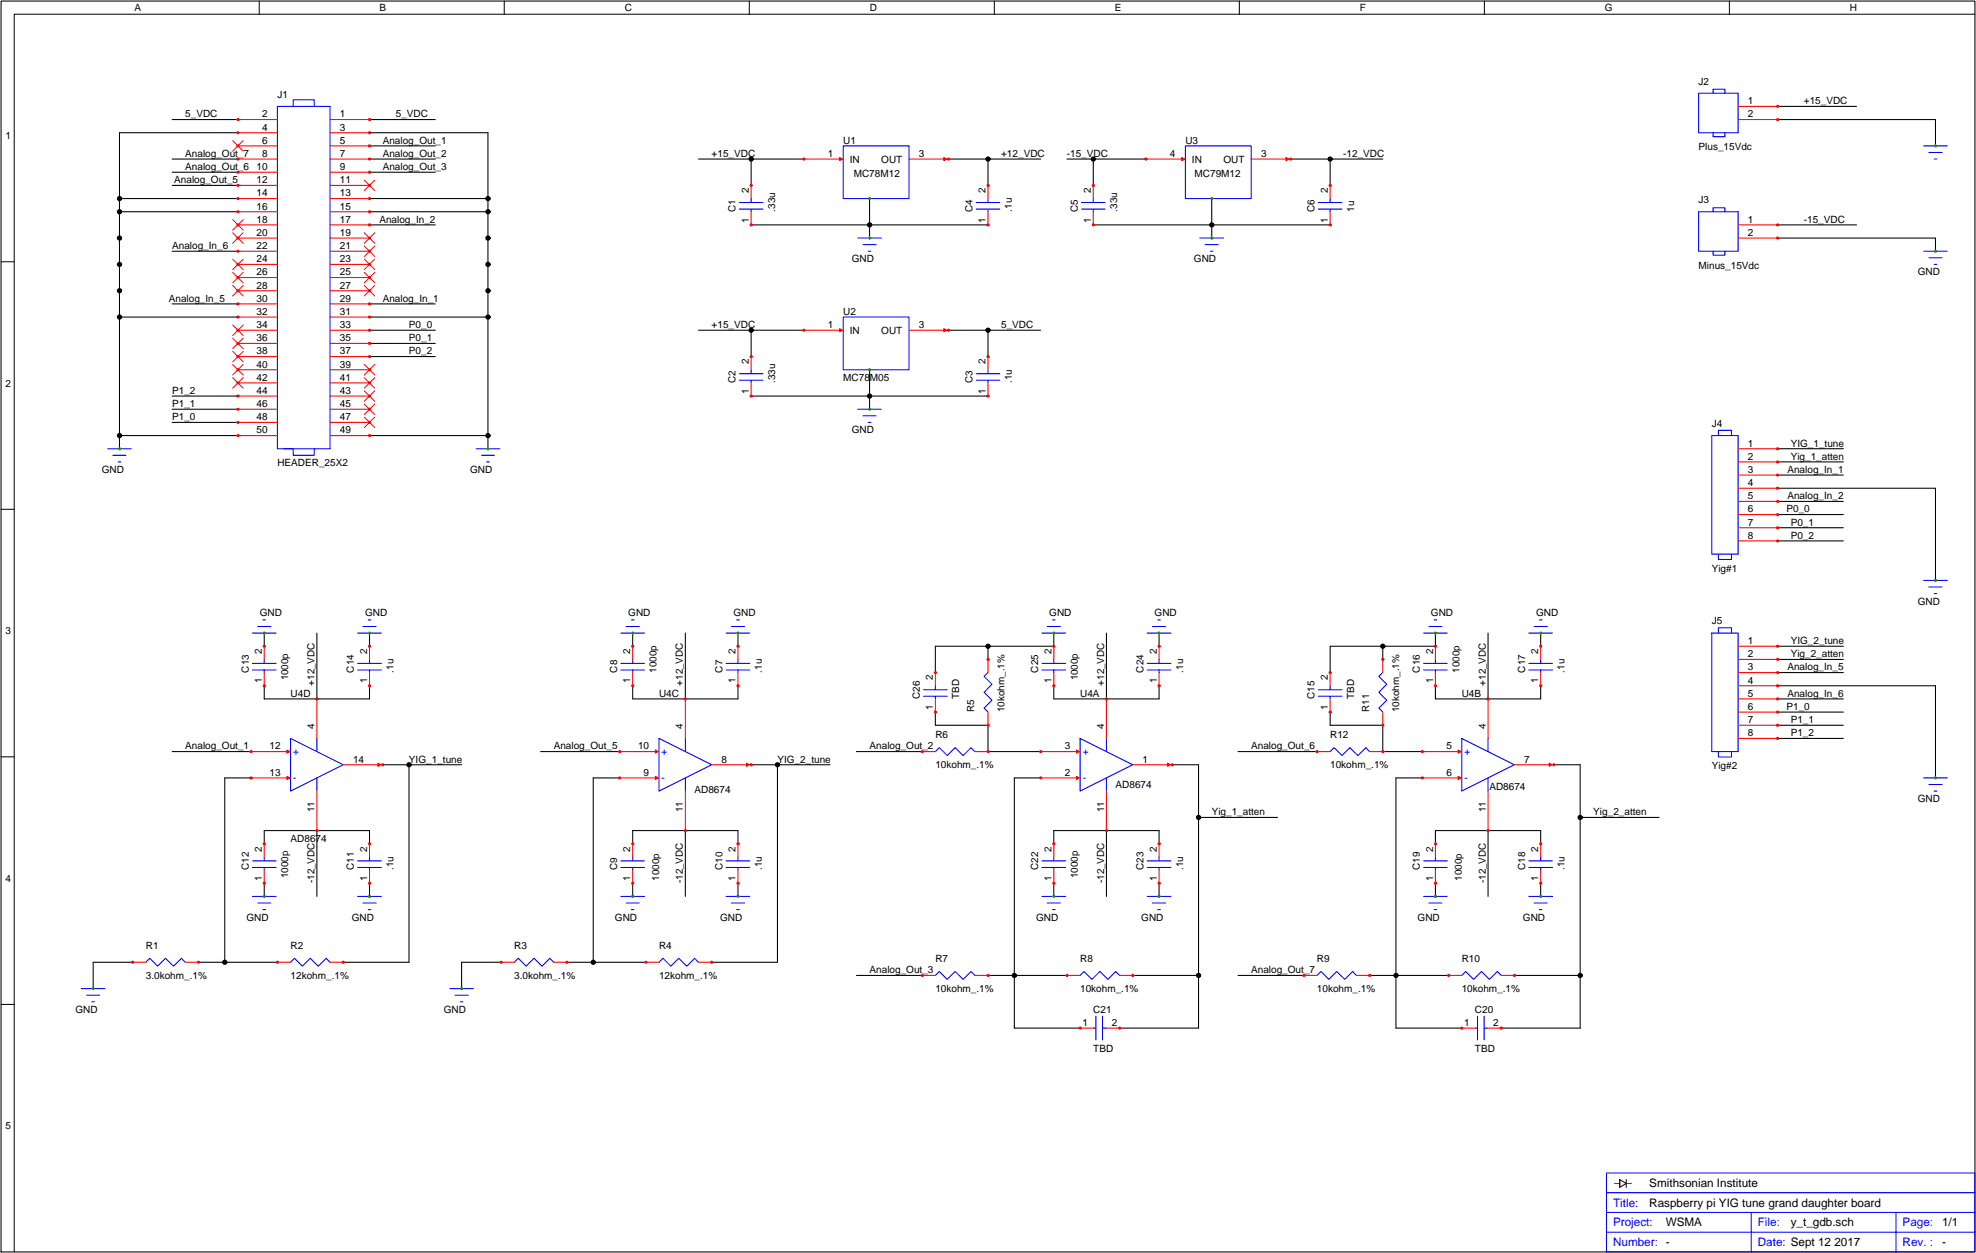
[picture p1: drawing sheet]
<svg xmlns="http://www.w3.org/2000/svg" width="381mm" height="242mm" viewBox="0 0 381 242" stroke-linecap="round" stroke-linejoin="round" font-family="sans-serif">
<g fill="none" stroke="#000" stroke-width=".19">
<path d="M50 .2v2.5M97.3 .2v2.5M144.6 .2v2.5M191.9 .2v2.5M239.2 .2v2.5M286.5 .2v2.5M333.8 .2v2.5M381.2 2.7h-378.5v238.8M.2 50.5h2.5M.2 98.2h2.5M.2 146h2.5M.2 193.8h2.5"/>
<path d="M312.6 227.5l1.3 .8-1.3 .8zM313.9 227.5v1.6"/>
</g>
<g fill="none" stroke="#000" stroke-width=".2">
<path d="M.2 .2h381v241.3h-381zM23.1 38.3h22.8M33.2 35.8h12.7M33.2 33.2h12.7M33.2 30.7h12.7M33.2 23.1h12.7M45.9 25.6h-22.8v61M71.3 25.6h22.9v61M71.3 38.3h22.9M71.3 33.2h12.7M71.3 30.7h12.7M71.3 28.1h12.7"/>
<path d="M71.3 23.1h12.7M134.8 30.7h20.3M145 30.7v5.1M167.8 38.3v7.6M183.1 30.7h17.8M190.7 30.7v5.1M205.9 30.7h15.3M211 30.7v5.1M233.9 38.3v7.6M249.1 30.7h17.8M256.7 30.7v5.1M343.1 23.1h30.5v5"/>
<path d="M343.1 20.5h15.2M23.1 40.8h22.8M33.2 58.6h12.7M33.2 48.5h12.7M71.3 58.6h12.7M71.3 43.4h12.7M71.3 40.8h22.9M145 43.4h45.7M211 43.4h45.7M343.1 45.9h30.5v2.6M343.1 43.4h15.2M23.1 61.2h22.8"/>
<path d="M33.2 78.9h12.7M33.2 76.4h12.7M71.3 68.8h12.7M71.3 66.2h12.7M71.3 63.7h12.7M71.3 61.2h22.9M134.8 63.7h20.3M145 76.4h45.7M145 63.7v5.1M167.8 71.3v7.6M183.1 63.7h17.8M190.7 63.7v5.1"/>
<path d="M23.1 84h22.8M33.2 81.5h12.7M71.3 84h22.9M343.1 94.2h30.5v17.8M343.1 99.3h12.7M343.1 96.7h12.7M343.1 91.6h12.7M343.1 89.1h12.7M343.1 86.6h12.7M343.1 104.3h12.7M343.1 101.8h12.7M51 132.3v2.5h20.3v-2.5"/>
<path d="M51 122.1v2.6M61.2 122.1v12.7M71.3 122.1v2.6M122.1 132.3v2.5h20.3v-2.5M122.1 122.1v2.6M132.3 122.1v12.7M142.4 122.1v2.6M180.5 137.4v2.5h10.2v5.1h10.2M190.7 124.7v2.5M203.4 132.3v2.5h20.3v-2.5M203.4 122.1v2.6h-22.9v5M213.6 122.1v12.7"/>
<path d="M223.7 122.1v2.6M256.7 137.4v2.5h10.2v5.1h7.6M266.9 124.7v2.5M277.1 132.3v2.5h20.3v-2.5M277.1 122.1v2.6h-20.4v5M287.2 122.1v12.7M297.4 122.1v2.6M343.1 132.3h30.5v17.8M343.1 139.9h12.7M343.1 137.4h12.7M343.1 134.8h12.7M343.1 129.7h12.7"/>
<path d="M343.1 127.2h12.7M343.1 124.7h12.7M33.2 145h15.3M48.5 150.1h-5.1v35.5M73.9 147.5h15.2M78.9 147.5v38.1h-12.7M104.3 145h15.3M119.6 150.1h-5.1v35.5M145 147.5h15.2M150.1 147.5v38.1h-12.7M165.3 145h12.7M200.9 150.1h-5.1v48.2h12.7"/>
<path d="M226.3 147.5h5v50.8h-15.2M231.3 157.7h15.3M239 145h15.2M274.5 150.1h-5.1v48.2h12.7M299.9 147.5h5.1v50.8h-15.2M305 157.7h15.2M343.1 142.4h12.7M51 162.8v-2.6h20.3v2.6M51 170.4v2.5M61.2 160.2v12.7M71.3 170.4v2.5M122.1 162.8v-2.6h20.3v2.6"/>
<path d="M122.1 170.4v2.5M132.3 160.2v12.7M142.4 170.4v2.5M203.4 162.8v-2.6h20.3v2.6M203.4 170.4v2.5M213.6 160.2v12.7M223.7 170.4v2.5M277.1 162.8v-2.6h20.3v2.6M277.1 170.4v2.5M287.2 160.2v12.7M297.4 170.4v2.5M25.6 185.6h-7.6v5.1"/>
<path d="M38.3 185.6h15.2M96.7 185.6h-7.6v5.1M109.4 185.6h15.3M165.3 188.2h12.7M190.7 188.2h15.2M218.6 188.2h12.7M239 188.2h12.7M264.4 188.2h15.2M292.3 188.2h12.7"/>
</g>
<g fill="none" stroke="#000" stroke-width=".51">
<circle cx="23.1" cy="38.3" r=".26"/>
<circle cx="94.2" cy="38.3" r=".26"/>
<circle cx="145" cy="30.7" r=".26"/>
<circle cx="190.7" cy="30.7" r=".26"/>
<circle cx="211" cy="30.7" r=".26"/>
<circle cx="256.7" cy="30.7" r=".26"/>
<circle cx="23.1" cy="40.8" r=".26"/>
<circle cx="23.1" cy="51" r=".26"/>
<circle cx="23.1" cy="56.1" r=".26"/>
<circle cx="23.1" cy="45.9" r=".26"/>
<circle cx="94.2" cy="40.8" r=".26"/>
<circle cx="94.2" cy="45.9" r=".26"/>
<circle cx="94.2" cy="56.1" r=".26"/>
<circle cx="94.2" cy="51" r=".26"/>
<circle cx="167.8" cy="43.4" r=".26"/>
<circle cx="233.9" cy="43.4" r=".26"/>
<circle cx="23.1" cy="61.2" r=".26"/>
<circle cx="94.2" cy="61.2" r=".26"/>
<circle cx="145" cy="63.7" r=".26"/>
<circle cx="167.8" cy="76.4" r=".26"/>
<circle cx="190.7" cy="63.7" r=".26"/>
<circle cx="23.1" cy="84" r=".26"/>
<circle cx="94.2" cy="84" r=".26"/>
<circle cx="190.7" cy="124.7" r=".26"/>
<circle cx="266.9" cy="124.7" r=".26"/>
<circle cx="78.9" cy="147.5" r=".26"/>
<circle cx="150.1" cy="147.5" r=".26"/>
<circle cx="231.3" cy="157.7" r=".26"/>
<circle cx="305" cy="157.7" r=".26"/>
<circle cx="43.4" cy="185.6" r=".26"/>
<circle cx="114.5" cy="185.6" r=".26"/>
<circle cx="195.8" cy="188.2" r=".26"/>
<circle cx="231.3" cy="188.2" r=".26"/>
<circle cx="269.4" cy="188.2" r=".26"/>
<circle cx="305" cy="188.2" r=".26"/>
</g>
<g fill="none" stroke="#00f" stroke-width=".2">
<path d="M327.9 18h7.6v7.6h-7.6zM330.7 18v-.8h2.2v.8M53.5 20.5h10.2v66.1h-10.2zM56.6 20.5v-1.2h4.1v1.2M142.7 39.1h4.6M145 38.3v.8M162.8 28.1h12.7v10.2h-12.7zM188.4 39.1h4.6M190.7 38.3v.8M208.7 39.1h4.6M211 38.3v.8M228.8 28.1h12.7v10.2h-12.7z"/>
<path d="M254.5 39.1h4.5M256.7 38.3v.8M330.7 25.6v.8h2.2v-.8M371.3 28.1h4.6M372.3 29.4h2.6M373.3 30.7h.5M142.7 40.3h4.6M145 40.3v.5M165.6 45.9h4.5M166.6 47.2h2.5M167.6 48.5h.5M188.4 40.3h4.6"/>
<path d="M190.7 40.3v.5M208.7 40.3h4.6M211 40.3v.5M231.6 45.9h4.6M232.6 47.2h2.6M233.6 48.5h.5M254.5 40.3h4.5M256.7 40.3v.5M327.9 40.8h7.6v7.7h-7.6zM330.7 48.5v.7h2.2v-.7M330.7 40.8v-.7h2.2v.7M371.3 48.5h4.6"/>
<path d="M372.3 49.7h2.6M373.3 51h.5M142.7 73.4h4.6M142.7 72.1h4.6M145 71.3v.8M145 73.4v.5M162.8 61.2h12.7v10.1h-12.7zM165.6 78.9h4.5M188.4 73.4h4.6M188.4 72.1h4.6M190.7 71.3v.8M190.7 73.4v.5"/>
<path d="M20.8 86.6h4.5M21.8 87.8h2.5M22.8 89.1h.5M54.8 86.6h1.8v1.2h4.1v-1.2M91.9 86.6h4.6M92.9 87.8h2.6M93.9 89.1h.5M166.6 80.2h2.5M167.6 81.5h.5M330.4 84h5.1v22.9h-5.1zM331.7 84v-1h2.5v1M50.7 119.6h.6"/>
<path d="M71.1 119.6h.5M121.9 119.6h.5M142.2 119.6h.5M203.1 119.6h.6M223.5 119.6h.5M276.8 119.6h.5M297.1 119.6h.5M331.7 106.9v1h2.5v-1M371.3 112h4.6M372.3 113.2h2.6M373.3 114.5h.5M48.7 122.1h4.6"/>
<path d="M48.7 129.2h4.6M48.7 128h4.6M49.7 120.9h2.6M51 127.2v.8M51 129.2v.5M69 122.1h4.6M69 129.2h4.6M69 128h4.6M70.1 120.9h2.5M71.3 127.2v.8M71.3 129.2v.5M119.8 122.1h4.6"/>
<path d="M119.8 129.2h4.6M119.8 128h4.6M120.9 120.9h2.5M122.1 127.2v.8M122.1 129.2v.5M140.2 122.1h4.5M140.2 129.2h4.5M140.2 128h4.5M141.2 120.9h2.5M142.4 127.2v.8M142.4 129.2v.5M178.3 134.3h4.5"/>
<path d="M178.3 133h4.5M180.5 132.3v.7M180.5 134.3v.5M190.7 129.7l-.8 .8 1.6 1.5-1.6 1.6 1.6 1.5-1.6 1.5 .8 .8M201.1 122.1h4.6M201.1 129.2h4.6M201.1 128h4.6M202.1 120.9h2.6M203.4 127.2v.8M203.4 129.2v.5M221.4 122.1h4.6M221.4 129.2h4.6"/>
<path d="M221.4 128h4.6M222.5 120.9h2.5M223.7 127.2v.8M223.7 129.2v.5M254.5 134.3h4.5M254.5 133h4.5M256.7 132.3v.7M256.7 134.3v.5M266.9 129.7l-.8 .8 1.6 1.5-1.6 1.6 1.6 1.5-1.6 1.5 .8 .8M274.8 122.1h4.5M274.8 129.2h4.5M274.8 128h4.5"/>
<path d="M275.8 120.9h2.5M277.1 127.2v.8M277.1 129.2v.5M295.1 122.1h4.6M295.1 129.2h4.6M295.1 128h4.6M296.1 120.9h2.6M297.4 127.2v.8M297.4 129.2v.5M330.4 122.1h5.1v22.9h-5.1zM331.7 122.1v-1h2.5v1M56.1 142.4l10.1 5.1-10.1 5.1z"/>
<path d="M61.2 142.4v2.6M61.2 150.1v2.5M127.2 142.4l10.2 5.1-10.2 5.1zM132.3 142.4v2.6M132.3 150.1v2.5M180.5 145l.8-.8 1.5 1.5 1.6-1.5 1.5 1.5 1.5-1.5 .8 .8M208.5 142.4l10.1 5.1-10.1 5.1zM213.6 142.4v2.6M213.6 150.1v2.5M256.7 145l.8-.8 1.5 1.5 1.6-1.5 1.5 1.5 1.5-1.5 .8 .8M282.1 142.4l10.2 5.1-10.2 5.1zM287.2 142.4v2.6"/>
<path d="M287.2 150.1v2.5M331.7 145v1h2.5v-1M371.3 150.1h4.6M372.3 151.3h2.6M373.3 152.6h.5M48.7 172.9h4.6M48.7 167.3h4.6M48.7 166.1h4.6M49.7 174.2h2.6M50.7 175.5h.6M51 165.3v.8M51 167.3v.5"/>
<path d="M69 172.9h4.6M69 167.3h4.6M69 166.1h4.6M70.1 174.2h2.5M71.1 175.5h.5M71.3 165.3v.8M71.3 167.3v.5M119.8 172.9h4.6M119.8 167.3h4.6M119.8 166.1h4.6M120.9 174.2h2.5M121.9 175.5h.5"/>
<path d="M122.1 165.3v.8M122.1 167.3v.5M140.2 172.9h4.5M140.2 167.3h4.5M140.2 166.1h4.5M141.2 174.2h2.5M142.2 175.5h.5M142.4 165.3v.8M142.4 167.3v.5M201.1 172.9h4.6M201.1 167.3h4.6M201.1 166.1h4.6"/>
<path d="M202.1 174.2h2.6M203.1 175.5h.6M203.4 165.3v.8M203.4 167.3v.5M221.4 172.9h4.6M221.4 167.3h4.6M221.4 166.1h4.6M222.5 174.2h2.5M223.5 175.5h.5M223.7 165.3v.8M223.7 167.3v.5M274.8 172.9h4.5"/>
<path d="M274.8 167.3h4.5M274.8 166.1h4.5M275.8 174.2h2.5M276.8 175.5h.5M277.1 165.3v.8M277.1 167.3v.5M295.1 172.9h4.6M295.1 167.3h4.6M295.1 166.1h4.6M296.1 174.2h2.6M297.1 175.5h.5M297.4 165.3v.8"/>
<path d="M297.4 167.3v.5M15.7 190.7h4.6M16.7 192h2.6M17.7 193.2h.5M28.1 185.6l.8-.7 1.5 1.5 1.6-1.5 1.5 1.5 1.5-1.5 .8 .7M56.1 185.6l.7-.7 1.6 1.5 1.5-1.5 1.5 1.5 1.6-1.5 .7 .7M86.8 190.7h4.6M87.8 192h2.6M88.8 193.2h.6M99.3 185.6l.7-.7 1.5 1.5 1.6-1.5 1.5 1.5 1.5-1.5 .8 .7M127.2 185.6l.8-.7 1.5 1.5 1.5-1.5 1.6 1.5 1.5-1.5 .7 .7M180.5 188.2l.8-.8 1.5 1.5 1.6-1.5 1.5 1.5 1.5-1.5 .8 .8"/>
<path d="M208.5 188.2l.7-.8 1.6 1.5 1.5-1.5 1.5 1.5 1.6-1.5 .7 .8M211 198.3h.5M211.5 196v4.6M212.8 198.3h.8M212.8 196v4.6M254.2 188.2l.8-.8 1.5 1.5 1.5-1.5 1.6 1.5 1.5-1.5 .7 .8M282.1 188.2l.8-.8 1.5 1.5 1.6-1.5 1.5 1.5 1.5-1.5 .8 .8M284.7 198.3h.5M285.2 196v4.6M286.5 198.3h.7M286.5 196v4.6M310.1 226.3h71.1v15.2h-71.1z"/>
<path d="M310.1 237.7h71.1M310.1 233.9h71.1M310.1 230.1h71.1M338 233.9v7.6M366 233.9v7.6"/>
</g>
<g fill="none" stroke="#f00" stroke-width=".2">
<path d="M45.9 30.7h7.6M45.9 38.3h7.6M45.9 35.8h7.6M45.9 33.2h7.6M45.9 28.1h7.6M45.9 25.6h7.6M45.9 23.1h7.6M63.7 30.7h7.6M63.7 38.3h7.6M63.7 35.8h7.6M63.7 33.2h7.6M63.7 28.1h7.6"/>
<path d="M63.7 25.6h7.6M63.7 23.1h7.6M145 35.8v2.5M155.1 30.7h7.2M175.5 30.7h6.9M190.7 35.8v2.5M211 35.8v2.5M221.2 30.7h7.1M241.5 30.7h6.9M256.7 35.8v2.5M335.5 23.1h7.6M335.5 20.5h7.6"/>
<path d="M45.9 58.6h7.6M45.9 56.1h7.6M45.9 53.5h7.6M45.9 51h7.6M45.9 48.5h7.6M45.9 45.9h7.6M45.9 43.4h7.6M45.9 40.8h7.6M63.7 58.6h7.6M63.7 56.1h7.6M63.7 53.5h7.6M63.7 51h7.6"/>
<path d="M63.7 48.5h7.6M63.7 45.9h7.6M63.7 43.4h7.6M63.7 40.8h7.6M145 40.8v2.6M190.7 40.8v2.6M211 40.8v2.6M256.7 40.8v2.6M335.5 45.9h7.6M335.5 43.4h7.6M45.9 63.7h7.6M45.9 78.9h7.6"/>
<path d="M45.9 76.4h7.6M45.9 73.9h7.6M45.9 71.3h7.6M45.9 68.8h7.6M45.9 66.2h7.6M45.9 61.2h7.6M63.7 63.7h7.6M63.7 78.9h7.6M63.7 76.4h7.6M63.7 73.9h7.6M63.7 71.3h7.6M63.7 68.8h7.6"/>
<path d="M63.7 66.2h7.6M63.7 61.2h7.6M145 68.8v2.5M145 73.9v2.5M155.1 63.7h7.2M175.5 63.7h6.9M190.7 68.8v2.5M190.7 73.9v2.5M45.9 84h7.6M45.9 81.5h7.6M63.7 84h7.6M63.7 81.5h7.6"/>
<path d="M335.5 99.3h7.6M335.5 96.7h7.6M335.5 94.2h7.6M335.5 91.6h7.6M335.5 89.1h7.6M335.5 86.6h7.6M335.5 104.3h7.6M335.5 101.8h7.6M51 124.7v2.5M51 129.7v2.6M61.2 134.8v7.6M71.3 124.7v2.5"/>
<path d="M71.3 129.7v2.6M122.1 124.7v2.5M122.1 129.7v2.6M132.3 134.8v7.6M142.4 124.7v2.5M142.4 129.7v2.6M180.5 129.7v2.6M180.5 134.8v2.6M190.7 127.2v2.5M190.7 137.4v2.5M203.4 124.7v2.5M203.4 129.7v2.6"/>
<path d="M213.6 134.8v7.6M223.7 124.7v2.5M223.7 129.7v2.6M256.7 129.7v2.6M256.7 134.8v2.6M266.9 127.2v2.5M266.9 137.4v2.5M277.1 124.7v2.5M277.1 129.7v2.6M287.2 134.8v7.6M297.4 124.7v2.5M297.4 129.7v2.6"/>
<path d="M335.5 139.9h7.6M335.5 137.4h7.6M335.5 134.8h7.6M335.5 132.3h7.6M335.5 129.7h7.6M335.5 127.2h7.6M335.5 124.7h7.6M48.5 150.1h7.1M48.5 145h7.1M61.2 152.6v7.6M66.2 147.5h7M119.6 150.1h7.1"/>
<path d="M119.6 145h7.1M132.3 152.6v7.6M137.4 147.5h6.9M178 145h2.5M188.2 145h2.5M200.9 150.1h7.1M200.9 145h7.1M213.6 152.6v7.6M218.6 147.5h7M254.2 145h2.5M264.4 145h2.5M274.5 150.1h7.1"/>
<path d="M274.5 145h7.1M287.2 152.6v7.6M292.3 147.5h6.9M335.5 142.4h7.6M51 162.8v2.5M51 167.8v2.6M71.3 162.8v2.5M71.3 167.8v2.6M122.1 162.8v2.5M122.1 167.8v2.6M142.4 162.8v2.5M142.4 167.8v2.6"/>
<path d="M203.4 162.8v2.5M203.4 167.8v2.6M223.7 162.8v2.5M223.7 167.8v2.6M277.1 162.8v2.5M277.1 167.8v2.6M297.4 162.8v2.5M297.4 167.8v2.6M25.6 185.6h2.5M35.8 185.6h2.5M53.5 185.6h2.6M63.7 185.6h2.5"/>
<path d="M96.7 185.6h2.6M106.9 185.6h2.5M124.7 185.6h2.5M134.8 185.6h2.6M178 188.2h2.5M188.2 188.2h2.5M205.9 188.2h2.6M208.5 198.3h2.5M213.6 198.3h2.5M216.1 188.2h2.5M251.7 188.2h2.5M261.8 188.2h2.6"/>
<path d="M279.6 188.2h2.5M282.1 198.3h2.6M287.2 198.3h2.6M289.8 188.2h2.5"/>
</g>
<g fill="none" stroke="#f00" stroke-width=".3">
<circle cx="45.9" cy="33.2" r=".15"/>
<circle cx="45.9" cy="38.3" r=".15"/>
<circle cx="45.9" cy="25.6" r=".15"/>
<circle cx="45.9" cy="30.7" r=".15"/>
<circle cx="45.9" cy="28.1" r=".15"/>
<circle cx="45.9" cy="35.8" r=".15"/>
<circle cx="45.9" cy="23.1" r=".15"/>
<circle cx="71.3" cy="38.3" r=".15"/>
<circle cx="71.3" cy="33.2" r=".15"/>
<circle cx="71.3" cy="30.7" r=".15"/>
<circle cx="71.3" cy="35.8" r=".15"/>
<circle cx="71.3" cy="28.1" r=".15"/>
<circle cx="71.3" cy="23.1" r=".15"/>
<circle cx="71.3" cy="25.6" r=".15"/>
<circle cx="145" cy="35.8" r=".15"/>
<circle cx="155.1" cy="30.7" r=".15"/>
<circle cx="183.1" cy="30.7" r=".15"/>
<circle cx="190.7" cy="35.8" r=".15"/>
<circle cx="211" cy="35.8" r=".15"/>
<circle cx="221.2" cy="30.7" r=".15"/>
<circle cx="249.1" cy="30.7" r=".15"/>
<circle cx="256.7" cy="35.8" r=".15"/>
<circle cx="343.1" cy="23.1" r=".15"/>
<circle cx="343.1" cy="20.5" r=".15"/>
<circle cx="45.9" cy="58.6" r=".15"/>
<circle cx="45.9" cy="56.1" r=".15"/>
<circle cx="45.9" cy="51" r=".15"/>
<circle cx="45.9" cy="48.5" r=".15"/>
<circle cx="45.9" cy="40.8" r=".15"/>
<circle cx="45.9" cy="45.9" r=".15"/>
<circle cx="45.9" cy="43.4" r=".15"/>
<circle cx="45.9" cy="53.5" r=".15"/>
<circle cx="71.3" cy="56.1" r=".15"/>
<circle cx="71.3" cy="53.5" r=".15"/>
<circle cx="71.3" cy="51" r=".15"/>
<circle cx="71.3" cy="45.9" r=".15"/>
<circle cx="71.3" cy="43.4" r=".15"/>
<circle cx="71.3" cy="40.8" r=".15"/>
<circle cx="71.3" cy="48.5" r=".15"/>
<circle cx="71.3" cy="58.6" r=".15"/>
<circle cx="145" cy="43.4" r=".15"/>
<circle cx="190.7" cy="43.4" r=".15"/>
<circle cx="211" cy="43.4" r=".15"/>
<circle cx="256.7" cy="43.4" r=".15"/>
<circle cx="343.1" cy="45.9" r=".15"/>
<circle cx="343.1" cy="43.4" r=".15"/>
<circle cx="45.9" cy="78.9" r=".15"/>
<circle cx="45.9" cy="63.7" r=".15"/>
<circle cx="45.9" cy="73.9" r=".15"/>
<circle cx="45.9" cy="71.3" r=".15"/>
<circle cx="45.9" cy="66.2" r=".15"/>
<circle cx="45.9" cy="61.2" r=".15"/>
<circle cx="45.9" cy="76.4" r=".15"/>
<circle cx="45.9" cy="68.8" r=".15"/>
<circle cx="71.3" cy="71.3" r=".15"/>
<circle cx="71.3" cy="76.4" r=".15"/>
<circle cx="71.3" cy="73.9" r=".15"/>
<circle cx="71.3" cy="61.2" r=".15"/>
<circle cx="71.3" cy="78.9" r=".15"/>
<circle cx="71.3" cy="68.8" r=".15"/>
<circle cx="71.3" cy="66.2" r=".15"/>
<circle cx="71.3" cy="63.7" r=".15"/>
<circle cx="145" cy="76.4" r=".15"/>
<circle cx="145" cy="68.8" r=".15"/>
<circle cx="155.1" cy="63.7" r=".15"/>
<circle cx="183.1" cy="63.7" r=".15"/>
<circle cx="190.7" cy="76.4" r=".15"/>
<circle cx="190.7" cy="68.8" r=".15"/>
<circle cx="45.9" cy="84" r=".15"/>
<circle cx="45.9" cy="81.5" r=".15"/>
<circle cx="71.3" cy="81.5" r=".15"/>
<circle cx="71.3" cy="84" r=".15"/>
<circle cx="343.1" cy="96.7" r=".15"/>
<circle cx="343.1" cy="86.6" r=".15"/>
<circle cx="343.1" cy="99.3" r=".15"/>
<circle cx="343.1" cy="94.2" r=".15"/>
<circle cx="343.1" cy="91.6" r=".15"/>
<circle cx="343.1" cy="89.1" r=".15"/>
<circle cx="343.1" cy="104.3" r=".15"/>
<circle cx="343.1" cy="101.8" r=".15"/>
<circle cx="51" cy="124.7" r=".15"/>
<circle cx="51" cy="132.3" r=".15"/>
<circle cx="61.2" cy="134.8" r=".15"/>
<circle cx="71.3" cy="132.3" r=".15"/>
<circle cx="71.3" cy="124.7" r=".15"/>
<circle cx="122.1" cy="124.7" r=".15"/>
<circle cx="122.1" cy="132.3" r=".15"/>
<circle cx="132.3" cy="134.8" r=".15"/>
<circle cx="142.4" cy="132.3" r=".15"/>
<circle cx="142.4" cy="124.7" r=".15"/>
<circle cx="180.5" cy="129.7" r=".15"/>
<circle cx="180.5" cy="137.4" r=".15"/>
<circle cx="190.7" cy="139.9" r=".15"/>
<circle cx="190.7" cy="127.2" r=".15"/>
<circle cx="203.4" cy="124.7" r=".15"/>
<circle cx="203.4" cy="132.3" r=".15"/>
<circle cx="213.6" cy="134.8" r=".15"/>
<circle cx="223.7" cy="132.3" r=".15"/>
<circle cx="223.7" cy="124.7" r=".15"/>
<circle cx="256.7" cy="137.4" r=".15"/>
<circle cx="256.7" cy="129.7" r=".15"/>
<circle cx="266.9" cy="139.9" r=".15"/>
<circle cx="266.9" cy="127.2" r=".15"/>
<circle cx="277.1" cy="124.7" r=".15"/>
<circle cx="277.1" cy="132.3" r=".15"/>
<circle cx="287.2" cy="134.8" r=".15"/>
<circle cx="297.4" cy="132.3" r=".15"/>
<circle cx="297.4" cy="124.7" r=".15"/>
<circle cx="343.1" cy="124.7" r=".15"/>
<circle cx="343.1" cy="137.4" r=".15"/>
<circle cx="343.1" cy="132.3" r=".15"/>
<circle cx="343.1" cy="134.8" r=".15"/>
<circle cx="343.1" cy="129.7" r=".15"/>
<circle cx="343.1" cy="139.9" r=".15"/>
<circle cx="343.1" cy="127.2" r=".15"/>
<circle cx="48.5" cy="150.1" r=".15"/>
<circle cx="48.5" cy="145" r=".15"/>
<circle cx="73.9" cy="147.5" r=".15"/>
<circle cx="119.6" cy="150.1" r=".15"/>
<circle cx="119.6" cy="145" r=".15"/>
<circle cx="145" cy="147.5" r=".15"/>
<circle cx="178" cy="145" r=".15"/>
<circle cx="190.7" cy="145" r=".15"/>
<circle cx="200.9" cy="145" r=".15"/>
<circle cx="200.9" cy="150.1" r=".15"/>
<circle cx="226.3" cy="147.5" r=".15"/>
<circle cx="254.2" cy="145" r=".15"/>
<circle cx="266.9" cy="145" r=".15"/>
<circle cx="274.5" cy="145" r=".15"/>
<circle cx="274.5" cy="150.1" r=".15"/>
<circle cx="299.9" cy="147.5" r=".15"/>
<circle cx="343.1" cy="142.4" r=".15"/>
<circle cx="51" cy="162.8" r=".15"/>
<circle cx="51" cy="170.4" r=".15"/>
<circle cx="61.2" cy="160.2" r=".15"/>
<circle cx="71.3" cy="170.4" r=".15"/>
<circle cx="71.3" cy="162.8" r=".15"/>
<circle cx="122.1" cy="162.8" r=".15"/>
<circle cx="122.1" cy="170.4" r=".15"/>
<circle cx="132.3" cy="160.2" r=".15"/>
<circle cx="142.4" cy="170.4" r=".15"/>
<circle cx="142.4" cy="162.8" r=".15"/>
<circle cx="203.4" cy="170.4" r=".15"/>
<circle cx="203.4" cy="162.8" r=".15"/>
<circle cx="213.6" cy="160.2" r=".15"/>
<circle cx="223.7" cy="162.8" r=".15"/>
<circle cx="223.7" cy="170.4" r=".15"/>
<circle cx="277.1" cy="170.4" r=".15"/>
<circle cx="277.1" cy="162.8" r=".15"/>
<circle cx="287.2" cy="160.2" r=".15"/>
<circle cx="297.4" cy="170.4" r=".15"/>
<circle cx="297.4" cy="162.8" r=".15"/>
<circle cx="25.6" cy="185.6" r=".15"/>
<circle cx="38.3" cy="185.6" r=".15"/>
<circle cx="53.5" cy="185.6" r=".15"/>
<circle cx="66.2" cy="185.6" r=".15"/>
<circle cx="96.7" cy="185.6" r=".15"/>
<circle cx="109.4" cy="185.6" r=".15"/>
<circle cx="124.7" cy="185.6" r=".15"/>
<circle cx="137.4" cy="185.6" r=".15"/>
<circle cx="178" cy="188.2" r=".15"/>
<circle cx="190.7" cy="188.2" r=".15"/>
<circle cx="205.9" cy="188.2" r=".15"/>
<circle cx="208.5" cy="198.3" r=".15"/>
<circle cx="216.1" cy="198.3" r=".15"/>
<circle cx="218.6" cy="188.2" r=".15"/>
<circle cx="251.7" cy="188.2" r=".15"/>
<circle cx="264.4" cy="188.2" r=".15"/>
<circle cx="279.6" cy="188.2" r=".15"/>
<circle cx="282.1" cy="198.3" r=".15"/>
<circle cx="289.8" cy="198.3" r=".15"/>
<circle cx="292.3" cy="188.2" r=".15"/>
</g>
<g fill="#f00" stroke="#f00" stroke-width=".19">
<path d="M72.9 147.2l.7 .3-.7 .3z"/>
<path d="M55.4 149.8l.6 .3-.6 .3z"/>
<path d="M55.4 144.7l.6 .3-.6 .3z"/>
<path d="M144.1 147.2l.6 .3-.6 .3z"/>
<path d="M126.5 149.8l.6 .3-.6 .3z"/>
<path d="M126.5 144.7l.6 .3-.6 .3z"/>
<path d="M299 147.2l.6 .3-.6 .3z"/>
<path d="M281.4 149.8l.6 .3-.6 .3z"/>
<path d="M281.4 144.7l.6 .3-.6 .3z"/>
<path d="M225.3 147.2l.7 .3-.7 .3z"/>
<path d="M207.8 149.8l.6 .3-.6 .3z"/>
<path d="M207.8 144.7l.6 .3-.6 .3z"/>
<path d="M248.2 30.4l.6 .3-.6 .3z"/>
<path d="M228.1 30.4l.6 .3-.6 .3z"/>
<path d="M182.2 63.4l.6 .3-.6 .3z"/>
<path d="M162.1 63.4l.6 .3-.6 .3z"/>
<path d="M182.2 30.4l.6 .3-.6 .3z"/>
<path d="M162.1 30.4l.6 .3-.6 .3z"/>
</g>
<g fill="none" stroke="#21bf00" stroke-width=".3">
<circle cx="167.8" cy="38.3" r=".15"/>
<circle cx="233.9" cy="38.3" r=".15"/>
<circle cx="373.6" cy="28.1" r=".15"/>
<circle cx="167.8" cy="45.9" r=".15"/>
<circle cx="233.9" cy="45.9" r=".15"/>
<circle cx="373.6" cy="48.5" r=".15"/>
<circle cx="167.8" cy="71.3" r=".15"/>
<circle cx="167.8" cy="78.9" r=".15"/>
<circle cx="23.1" cy="86.6" r=".15"/>
<circle cx="94.2" cy="86.6" r=".15"/>
<circle cx="373.6" cy="112" r=".15"/>
<circle cx="51" cy="122.1" r=".15"/>
<circle cx="71.3" cy="122.1" r=".15"/>
<circle cx="122.1" cy="122.1" r=".15"/>
<circle cx="142.4" cy="122.1" r=".15"/>
<circle cx="203.4" cy="122.1" r=".15"/>
<circle cx="223.7" cy="122.1" r=".15"/>
<circle cx="277.1" cy="122.1" r=".15"/>
<circle cx="297.4" cy="122.1" r=".15"/>
<circle cx="373.6" cy="150.1" r=".15"/>
<circle cx="51" cy="172.9" r=".15"/>
<circle cx="71.3" cy="172.9" r=".15"/>
<circle cx="122.1" cy="172.9" r=".15"/>
<circle cx="142.4" cy="172.9" r=".15"/>
<circle cx="203.4" cy="172.9" r=".15"/>
<circle cx="223.7" cy="172.9" r=".15"/>
<circle cx="277.1" cy="172.9" r=".15"/>
<circle cx="297.4" cy="172.9" r=".15"/>
<circle cx="18" cy="190.7" r=".15"/>
<circle cx="89.1" cy="190.7" r=".15"/>
</g>
<path d="M312.7 227.7v1.2" fill="none" stroke="#ff0" stroke-width=".19"/>
<g fill="none" stroke="#f00" stroke-width=".19">
<path d="M44.9 27.1l2 2.1M46.9 27.1l-2 2.1M70.3 34.7l2 2.1M72.3 34.7l-2 2.1M44.9 55.1l2 2M44.9 52.5l2 2.1M44.9 50l2 2M44.9 44.9l2 2M44.9 42.4l2 2M46.9 55.1l-2 2M46.9 52.5l-2 2.1M46.9 50l-2 2"/>
<path d="M46.9 44.9l-2 2M46.9 42.4l-2 2M70.3 55.1l2 2M70.3 52.5l2 2.1M70.3 50l2 2M70.3 47.4l2 2.1M70.3 44.9l2 2M72.3 55.1l-2 2M72.3 52.5l-2 2.1M72.3 50l-2 2M72.3 47.4l-2 2.1M72.3 44.9l-2 2"/>
<path d="M44.9 72.8l2 2.1M44.9 70.3l2 2M44.9 67.8l2 2M44.9 65.2l2 2.1M44.9 62.7l2 2M46.9 72.8l-2 2.1M46.9 70.3l-2 2M46.9 67.8l-2 2M46.9 65.2l-2 2.1M46.9 62.7l-2 2M70.3 77.9l2 2.1M70.3 75.4l2 2"/>
<path d="M70.3 72.8l2 2.1M70.3 70.3l2 2M72.3 77.9l-2 2.1M72.3 75.4l-2 2M72.3 72.8l-2 2.1M72.3 70.3l-2 2M70.3 80.5l2 2M72.3 80.5l-2 2M311.6 228.3h1M313.9 228.3h1"/>
</g>
<g font-size="2.3" fill="#00f">
<text x="311.4" y="232.7">Title:</text>
<text x="311.4" y="236.6">Project:</text>
<text x="339.3" y="236.6">File:</text>
<text x="367.2" y="236.6">Page:</text>
<text x="311.4" y="240.4">Number: -</text>
<text x="339.3" y="240.4">Date: Sept 12 2017</text>
<text x="367.2" y="240.4">Rev. :</text>
</g>
<g font-size="2.3">
<text x="318.3" y="228.9">Smithsonian Institute</text>
<text x="318.3" y="232.7">Raspberry pi YIG tune grand daughter board</text>
<text x="321.5" y="236.6">WSMA</text>
<text x="345.6" y="236.6">y_t_gdb.sch</text>
<text x="374.9" y="236.6">1/1</text>
<text x="374.9" y="240.4">-</text>
</g>
<g font-size="1.9">
<text x="26" y="2.2">A</text>
<text x="73.3" y="2.2">B</text>
<text x="120.6" y="2.2">C</text>
<text x="167.9" y="2.2">D</text>
<text x="215.2" y="2.2">E</text>
<text x="262.5" y="2.2">F</text>
<text x="309.8" y="2.2">G</text>
<text x="357" y="2.2">H</text>
<text x="327.9" y="16.3">J2</text>
<text x="35.8" y="22.7">5_VDC</text>
<text x="50.6" y="22.7">2</text>
<text x="53.5" y="18.8">J1</text>
<text x="65.6" y="22.7">1</text>
<text x="76.4" y="22.7">5_VDC</text>
<text x="337.4" y="22.7">2</text>
<text x="337.4" y="20.1">1</text>
<text x="348.2" y="20.1">+15_VDC</text>
<text x="1.1" y="26.8">1</text>
<text x="50.6" y="27.7">6</text>
<text x="50.6" y="25.2">4</text>
<text x="65.6" y="27.7">5</text>
<text x="65.6" y="25.2">3</text>
<text x="73.9" y="27.7">Analog_Out_1</text>
<text x="162.8" y="27.7">U1</text>
<text x="228.8" y="27.7">U3</text>
<text x="327.9" y="29">Plus_15Vdc</text>
<text x="33.6" y="35.4">Analog_Out_5</text>
<text x="35.8" y="32.8">Analog_Out_6</text>
<text x="35.8" y="30.3">Analog_Out_7</text>
<text x="49.5" y="35.4">12</text>
<text x="49.5" y="32.8">10</text>
<text x="50.6" y="30.3">8</text>
<text x="65.6" y="35.4">11</text>
<text x="65.6" y="32.8">9</text>
<text x="65.6" y="30.3">7</text>
<text x="73.9" y="32.8">Analog_Out_3</text>
<text x="73.9" y="30.3">Analog_Out_2</text>
<text x="137.4" y="30.3">+15_VDC</text>
<text x="159.8" y="30.3">1</text>
<text x="164" y="31.4">IN</text>
<text x="164.8" y="34.1">MC78M12</text>
<text x="170.1" y="31.4">OUT</text>
<text x="177.4" y="30.3">3</text>
<text x="193.2" y="30.3">+12_VDC</text>
<text x="205.9" y="30.3">-15_VDC</text>
<text x="225.8" y="30.3">4</text>
<text x="230.1" y="31.4">IN</text>
<text x="230.6" y="34.1">MC79M12</text>
<text x="236.1" y="31.4">OUT</text>
<text x="243.4" y="30.3">3</text>
<text x="259.3" y="30.3">-12_VDC</text>
<text x="49.5" y="40.4">16</text>
<text x="49.5" y="37.9">14</text>
<text x="65.6" y="40.4">15</text>
<text x="65.6" y="37.9">13</text>
<text x="142" y="40.8" transform="rotate(-90 142 40.8)">C1</text>
<text x="144.5" y="37.3" transform="rotate(-90 144.5 37.3)">2</text>
<text x="149.6" y="40.8" transform="rotate(-90 149.6 40.8)">.33u</text>
<text x="187.7" y="40.8" transform="rotate(-90 187.7 40.8)">C4</text>
<text x="190.2" y="37.3" transform="rotate(-90 190.2 37.3)">2</text>
<text x="195.3" y="40.8" transform="rotate(-90 195.3 40.8)">.1u</text>
<text x="208" y="40.8" transform="rotate(-90 208 40.8)">C5</text>
<text x="210.6" y="37.3" transform="rotate(-90 210.6 37.3)">2</text>
<text x="215.6" y="40.8" transform="rotate(-90 215.6 40.8)">.33u</text>
<text x="253.7" y="40.8" transform="rotate(-90 253.7 40.8)">C6</text>
<text x="256.3" y="37.3" transform="rotate(-90 256.3 37.3)">2</text>
<text x="261.4" y="40.8" transform="rotate(-90 261.4 40.8)">1u</text>
<text x="327.9" y="39.2">J3</text>
<text x="49.5" y="45.5">20</text>
<text x="49.5" y="43">18</text>
<text x="65.6" y="45.5">19</text>
<text x="65.6" y="43">17</text>
<text x="73.2" y="43">Analog_In_2</text>
<text x="144.5" y="42.9" transform="rotate(-90 144.5 42.9)">1</text>
<text x="190.2" y="42.9" transform="rotate(-90 190.2 42.9)">1</text>
<text x="210.6" y="42.9" transform="rotate(-90 210.6 42.9)">1</text>
<text x="256.3" y="42.9" transform="rotate(-90 256.3 42.9)">1</text>
<text x="337.4" y="45.5">2</text>
<text x="337.4" y="43">1</text>
<text x="348.2" y="43">-15_VDC</text>
<text x="33.2" y="48.1">Analog_In_6</text>
<text x="49.5" y="53.1">26</text>
<text x="49.5" y="50.6">24</text>
<text x="49.5" y="48.1">22</text>
<text x="65.6" y="53.1">25</text>
<text x="65.6" y="50.6">23</text>
<text x="65.6" y="48.1">21</text>
<text x="164.4" y="50.6">GND</text>
<text x="230.5" y="50.6">GND</text>
<text x="327.9" y="51.9">Minus_15Vdc</text>
<text x="370.2" y="53.1">GND</text>
<text x="32.6" y="58.2">Analog_In_5</text>
<text x="49.5" y="58.2">30</text>
<text x="49.5" y="55.7">28</text>
<text x="65.6" y="58.2">29</text>
<text x="65.6" y="55.7">27</text>
<text x="73.9" y="58.2">Analog_In_1</text>
<text x="49.5" y="65.8">36</text>
<text x="49.5" y="63.3">34</text>
<text x="49.5" y="60.8">32</text>
<text x="65.6" y="65.8">35</text>
<text x="65.6" y="63.3">33</text>
<text x="65.6" y="60.8">31</text>
<text x="78.9" y="65.8">P0_1</text>
<text x="78.9" y="63.3">P0_0</text>
<text x="137.4" y="63.3">+15_VDC</text>
<text x="159.8" y="63.3">1</text>
<text x="162.8" y="60.8">U2</text>
<text x="164" y="64.4">IN</text>
<text x="170.1" y="64.4">OUT</text>
<text x="177.4" y="63.3">3</text>
<text x="193.2" y="63.3">5_VDC</text>
<text x="49.5" y="70.9">40</text>
<text x="49.5" y="68.4">38</text>
<text x="65.6" y="70.9">39</text>
<text x="65.6" y="68.4">37</text>
<text x="78.9" y="68.4">P0_2</text>
<text x="144.5" y="70.3" transform="rotate(-90 144.5 70.3)">2</text>
<text x="190.2" y="70.3" transform="rotate(-90 190.2 70.3)">2</text>
<text x="1.1" y="74.6">2</text>
<text x="33.2" y="76">P1_2</text>
<text x="49.5" y="76">44</text>
<text x="49.5" y="73.5">42</text>
<text x="65.6" y="76">43</text>
<text x="65.6" y="73.5">41</text>
<text x="142" y="73.9" transform="rotate(-90 142 73.9)">C2</text>
<text x="144.5" y="75.9" transform="rotate(-90 144.5 75.9)">1</text>
<text x="149.6" y="73.9" transform="rotate(-90 149.6 73.9)">.33u</text>
<text x="162.8" y="73.5">MC78M05</text>
<text x="187.7" y="73.9" transform="rotate(-90 187.7 73.9)">C3</text>
<text x="190.2" y="75.9" transform="rotate(-90 190.2 75.9)">1</text>
<text x="195.3" y="73.9" transform="rotate(-90 195.3 73.9)">.1u</text>
<text x="33.2" y="81.1">P1_0</text>
<text x="33.2" y="78.5">P1_1</text>
<text x="49.5" y="83.6">50</text>
<text x="49.5" y="81.1">48</text>
<text x="49.5" y="78.5">46</text>
<text x="65.6" y="83.6">49</text>
<text x="65.6" y="81.1">47</text>
<text x="65.6" y="78.5">45</text>
<text x="164.4" y="83.6">GND</text>
<text x="330.4" y="82.3">J4</text>
<text x="53.5" y="90">HEADER_25X2</text>
<text x="337.4" y="88.7">2</text>
<text x="337.4" y="86.2">1</text>
<text x="345.6" y="88.7">Yig_1_atten</text>
<text x="345.6" y="86.2">YIG_1_tune</text>
<text x="19.6" y="91.2">GND</text>
<text x="90.8" y="91.2">GND</text>
<text x="337.4" y="93.8">4</text>
<text x="337.4" y="91.2">3</text>
<text x="345" y="91.2">Analog_In_1</text>
<text x="337.4" y="101.4">7</text>
<text x="337.4" y="98.9">6</text>
<text x="337.4" y="96.3">5</text>
<text x="344.8" y="98.9">P0_0</text>
<text x="345" y="96.3">Analog_In_2</text>
<text x="345.6" y="101.4">P0_1</text>
<text x="337.4" y="103.9">8</text>
<text x="345.6" y="103.9">P0_2</text>
<text x="330.4" y="110.3">Yig#1</text>
<text x="50.1" y="118.8">GND</text>
<text x="70.5" y="118.8">GND</text>
<text x="121.3" y="118.8">GND</text>
<text x="141.6" y="118.8">GND</text>
<text x="202.5" y="118.8">GND</text>
<text x="222.9" y="118.8">GND</text>
<text x="276.2" y="118.8">GND</text>
<text x="296.5" y="118.8">GND</text>
<text x="370.2" y="116.6">GND</text>
<text x="1.1" y="122.4">3</text>
<text x="330.4" y="120.4">J5</text>
<text x="337.4" y="124.3">1</text>
<text x="345.6" y="124.3">YIG_2_tune</text>
<text x="48" y="129.7" transform="rotate(-90 48 129.7)">C13</text>
<text x="50.5" y="131.8" transform="rotate(-90 50.5 131.8)">1</text>
<text x="50.5" y="126.2" transform="rotate(-90 50.5 126.2)">2</text>
<text x="55.6" y="131.3" transform="rotate(-90 55.6 131.3)">1000p</text>
<text x="68.3" y="129.7" transform="rotate(-90 68.3 129.7)">C14</text>
<text x="70.9" y="131.8" transform="rotate(-90 70.9 131.8)">1</text>
<text x="70.9" y="126.2" transform="rotate(-90 70.9 126.2)">2</text>
<text x="75.9" y="129.7" transform="rotate(-90 75.9 129.7)">.1u</text>
<text x="119.1" y="129.7" transform="rotate(-90 119.1 129.7)">C8</text>
<text x="121.7" y="131.8" transform="rotate(-90 121.7 131.8)">1</text>
<text x="121.7" y="126.2" transform="rotate(-90 121.7 126.2)">2</text>
<text x="126.7" y="129.7" transform="rotate(-90 126.7 129.7)">1000p</text>
<text x="139.4" y="129.7" transform="rotate(-90 139.4 129.7)">C7</text>
<text x="142" y="131.8" transform="rotate(-90 142 131.8)">1</text>
<text x="142" y="126.2" transform="rotate(-90 142 126.2)">2</text>
<text x="147.1" y="129.7" transform="rotate(-90 147.1 129.7)">.1u</text>
<text x="180.1" y="131.3" transform="rotate(-90 180.1 131.3)">2</text>
<text x="200.4" y="129.7" transform="rotate(-90 200.4 129.7)">C25</text>
<text x="202.9" y="131.8" transform="rotate(-90 202.9 131.8)">1</text>
<text x="202.9" y="126.2" transform="rotate(-90 202.9 126.2)">2</text>
<text x="208" y="131.3" transform="rotate(-90 208 131.3)">1000p</text>
<text x="220.7" y="129.7" transform="rotate(-90 220.7 129.7)">C24</text>
<text x="223.3" y="131.8" transform="rotate(-90 223.3 131.8)">1</text>
<text x="223.3" y="126.2" transform="rotate(-90 223.3 126.2)">2</text>
<text x="228.3" y="129.7" transform="rotate(-90 228.3 129.7)">.1u</text>
<text x="256.3" y="131.3" transform="rotate(-90 256.3 131.3)">2</text>
<text x="274.1" y="129.7" transform="rotate(-90 274.1 129.7)">C16</text>
<text x="276.6" y="131.8" transform="rotate(-90 276.6 131.8)">1</text>
<text x="276.6" y="126.2" transform="rotate(-90 276.6 126.2)">2</text>
<text x="281.7" y="129.7" transform="rotate(-90 281.7 129.7)">1000p</text>
<text x="294.4" y="129.7" transform="rotate(-90 294.4 129.7)">C17</text>
<text x="296.9" y="131.8" transform="rotate(-90 296.9 131.8)">1</text>
<text x="296.9" y="126.2" transform="rotate(-90 296.9 126.2)">2</text>
<text x="302" y="129.7" transform="rotate(-90 302 129.7)">.1u</text>
<text x="337.4" y="131.9">4</text>
<text x="337.4" y="129.3">3</text>
<text x="337.4" y="126.8">2</text>
<text x="345" y="129.3">Analog_In_5</text>
<text x="345.6" y="126.8">Yig_2_atten</text>
<text x="56.1" y="134.4">U4D</text>
<text x="60.7" y="132.3" transform="rotate(-90 60.7 132.3)">+12_VDC</text>
<text x="127.2" y="134.4">U4C</text>
<text x="131.8" y="132.3" transform="rotate(-90 131.8 132.3)">+12_VDC</text>
<text x="177.5" y="134.8" transform="rotate(-90 177.5 134.8)">C26</text>
<text x="180.1" y="136.9" transform="rotate(-90 180.1 136.9)">1</text>
<text x="185.2" y="134.8" transform="rotate(-90 185.2 134.8)">TBD</text>
<text x="188.1" y="137.4" transform="rotate(-90 188.1 137.4)">R5</text>
<text x="193.9" y="137.4" transform="rotate(-90 193.9 137.4)">10kohm_.1%</text>
<text x="208.5" y="134.4">U4A</text>
<text x="213.1" y="132.3" transform="rotate(-90 213.1 132.3)">+12_VDC</text>
<text x="253.7" y="134.8" transform="rotate(-90 253.7 134.8)">C15</text>
<text x="256.3" y="136.9" transform="rotate(-90 256.3 136.9)">1</text>
<text x="261.4" y="134.8" transform="rotate(-90 261.4 134.8)">TBD</text>
<text x="264.3" y="137.4" transform="rotate(-90 264.3 137.4)">R11</text>
<text x="270.1" y="137.4" transform="rotate(-90 270.1 137.4)">10kohm_.1%</text>
<text x="282.1" y="134.4">U4B</text>
<text x="286.8" y="132.3" transform="rotate(-90 286.8 132.3)">+12_VDC</text>
<text x="337.4" y="137">6</text>
<text x="337.4" y="134.4">5</text>
<text x="344.8" y="137">P1_0</text>
<text x="345" y="134.4">Analog_In_6</text>
<text x="60.7" y="140.5" transform="rotate(-90 60.7 140.5)">4</text>
<text x="131.8" y="140.5" transform="rotate(-90 131.8 140.5)">4</text>
<text x="180.5" y="142.4">R6</text>
<text x="213.1" y="140.5" transform="rotate(-90 213.1 140.5)">4</text>
<text x="256.7" y="142.4">R12</text>
<text x="286.8" y="140.5" transform="rotate(-90 286.8 140.5)">4</text>
<text x="337.4" y="142">8</text>
<text x="337.4" y="139.5">7</text>
<text x="345.6" y="142">P1_2</text>
<text x="345.6" y="139.5">P1_1</text>
<text x="35.8" y="144.6">Analog_Out_1</text>
<text x="52" y="149.7">13</text>
<text x="52" y="144.6">12</text>
<text x="68.1" y="147.1">14</text>
<text x="78.9" y="147.1">YIG_1_tune</text>
<text x="106.9" y="144.6">Analog_Out_5</text>
<text x="123.2" y="144.6">10</text>
<text x="124.2" y="149.7">9</text>
<text x="139.3" y="147.1">8</text>
<text x="150.1" y="147.1">YIG_2_tune</text>
<text x="167.8" y="144.6">Analog_Out_2</text>
<text x="180.5" y="148.2">10kohm_.1%</text>
<text x="205.5" y="149.7">2</text>
<text x="205.5" y="144.6">3</text>
<text x="220.5" y="147.1">1</text>
<text x="241.5" y="144.6">Analog_Out_6</text>
<text x="256.7" y="148.2">10kohm_.1%</text>
<text x="279.2" y="149.7">6</text>
<text x="279.2" y="144.6">5</text>
<text x="294.2" y="147.1">7</text>
<text x="330.4" y="148.4">Yig#2</text>
<text x="134.1" y="153">AD8674</text>
<text x="215.3" y="151.9">AD8674</text>
<text x="287.5" y="152.5">AD8674</text>
<text x="370.2" y="154.7">GND</text>
<text x="60.7" y="156.6" transform="rotate(-90 60.7 156.6)">11</text>
<text x="131.8" y="156.6" transform="rotate(-90 131.8 156.6)">11</text>
<text x="213.1" y="156.6" transform="rotate(-90 213.1 156.6)">11</text>
<text x="233.9" y="157.3">Yig_1_atten</text>
<text x="286.8" y="156.6" transform="rotate(-90 286.8 156.6)">11</text>
<text x="307.5" y="157.3">Yig_2_atten</text>
<text x="48" y="167.8" transform="rotate(-90 48 167.8)">C12</text>
<text x="50.5" y="164.3" transform="rotate(-90 50.5 164.3)">2</text>
<text x="56.1" y="162.4">AD8674</text>
<text x="68.3" y="167.8" transform="rotate(-90 68.3 167.8)">C11</text>
<text x="70.9" y="164.3" transform="rotate(-90 70.9 164.3)">2</text>
<text x="75.9" y="167.8" transform="rotate(-90 75.9 167.8)">.1u</text>
<text x="119.1" y="167.8" transform="rotate(-90 119.1 167.8)">C9</text>
<text x="121.7" y="164.3" transform="rotate(-90 121.7 164.3)">2</text>
<text x="139.4" y="167.8" transform="rotate(-90 139.4 167.8)">C10</text>
<text x="142" y="164.3" transform="rotate(-90 142 164.3)">2</text>
<text x="147.1" y="167.8" transform="rotate(-90 147.1 167.8)">.1u</text>
<text x="200.4" y="167.8" transform="rotate(-90 200.4 167.8)">C22</text>
<text x="202.9" y="164.3" transform="rotate(-90 202.9 164.3)">2</text>
<text x="220.7" y="167.8" transform="rotate(-90 220.7 167.8)">C23</text>
<text x="223.3" y="164.3" transform="rotate(-90 223.3 164.3)">2</text>
<text x="228.3" y="167.8" transform="rotate(-90 228.3 167.8)">.1u</text>
<text x="274.1" y="167.8" transform="rotate(-90 274.1 167.8)">C19</text>
<text x="276.6" y="164.3" transform="rotate(-90 276.6 164.3)">2</text>
<text x="294.4" y="167.8" transform="rotate(-90 294.4 167.8)">C18</text>
<text x="296.9" y="164.3" transform="rotate(-90 296.9 164.3)">2</text>
<text x="302" y="167.8" transform="rotate(-90 302 167.8)">.1u</text>
<text x="1.1" y="170.1">4</text>
<text x="50.5" y="169.9" transform="rotate(-90 50.5 169.9)">1</text>
<text x="55.6" y="169.4" transform="rotate(-90 55.6 169.4)">1000p</text>
<text x="60.7" y="170.4" transform="rotate(-90 60.7 170.4)">-12_VDC</text>
<text x="70.9" y="169.9" transform="rotate(-90 70.9 169.9)">1</text>
<text x="121.7" y="169.9" transform="rotate(-90 121.7 169.9)">1</text>
<text x="127.3" y="169.9" transform="rotate(-90 127.3 169.9)">1000p</text>
<text x="131.8" y="170.4" transform="rotate(-90 131.8 170.4)">-12_VDC</text>
<text x="142" y="169.9" transform="rotate(-90 142 169.9)">1</text>
<text x="202.9" y="169.9" transform="rotate(-90 202.9 169.9)">1</text>
<text x="208" y="169.4" transform="rotate(-90 208 169.4)">1000p</text>
<text x="213.1" y="170.4" transform="rotate(-90 213.1 170.4)">-12_VDC</text>
<text x="223.3" y="169.9" transform="rotate(-90 223.3 169.9)">1</text>
<text x="276.6" y="169.9" transform="rotate(-90 276.6 169.9)">1</text>
<text x="282.2" y="169.9" transform="rotate(-90 282.2 169.9)">1000p</text>
<text x="286.8" y="170.4" transform="rotate(-90 286.8 170.4)">-12_VDC</text>
<text x="296.9" y="169.9" transform="rotate(-90 296.9 169.9)">1</text>
<text x="47.6" y="177.6">GND</text>
<text x="67.9" y="177.6">GND</text>
<text x="118.7" y="177.6">GND</text>
<text x="139" y="177.6">GND</text>
<text x="200" y="177.6">GND</text>
<text x="220.3" y="177.6">GND</text>
<text x="273.6" y="177.6">GND</text>
<text x="294" y="177.6">GND</text>
<text x="28.1" y="183">R1</text>
<text x="56.1" y="183">R2</text>
<text x="99.3" y="183">R3</text>
<text x="127.2" y="183">R4</text>
<text x="180.5" y="185.6">R7</text>
<text x="208.5" y="185.6">R8</text>
<text x="254.2" y="185.6">R9</text>
<text x="282.1" y="185.6">R10</text>
<text x="28.1" y="188.8">3.0kohm_.1%</text>
<text x="56.1" y="188.8">12kohm_.1%</text>
<text x="99.3" y="188.8">3.0kohm_.1%</text>
<text x="127.2" y="188.8">12kohm_.1%</text>
<text x="167.8" y="187.8">Analog_Out_3</text>
<text x="180.5" y="191.4">10kohm_.1%</text>
<text x="208.5" y="191.4">10kohm_.1%</text>
<text x="241.5" y="187.8">Analog_Out_7</text>
<text x="254.2" y="191.4">10kohm_.1%</text>
<text x="282.1" y="191.4">10kohm_.1%</text>
<text x="14.6" y="195.4">GND</text>
<text x="85.7" y="195.4">GND</text>
<text x="208.9" y="197.9">1</text>
<text x="211" y="195.4">C21</text>
<text x="214.6" y="197.9">2</text>
<text x="282.6" y="197.9">1</text>
<text x="284.7" y="195.4">C20</text>
<text x="288.2" y="197.9">2</text>
<text x="211" y="203">TBD</text>
<text x="284.7" y="203">TBD</text>
<text x="1.1" y="217.9">5</text>
</g>
<g font-size="1.9" fill="#00f">
<text x="56.6" y="145.6">+</text>
<text x="127.7" y="145.6">+</text>
<text x="209" y="145.6">+</text>
<text x="282.7" y="145.6">+</text>
<text x="56.6" y="150.7">-</text>
<text x="127.7" y="150.7">-</text>
<text x="209" y="150.7">-</text>
<text x="282.7" y="150.7">-</text>
</g>
</svg>
